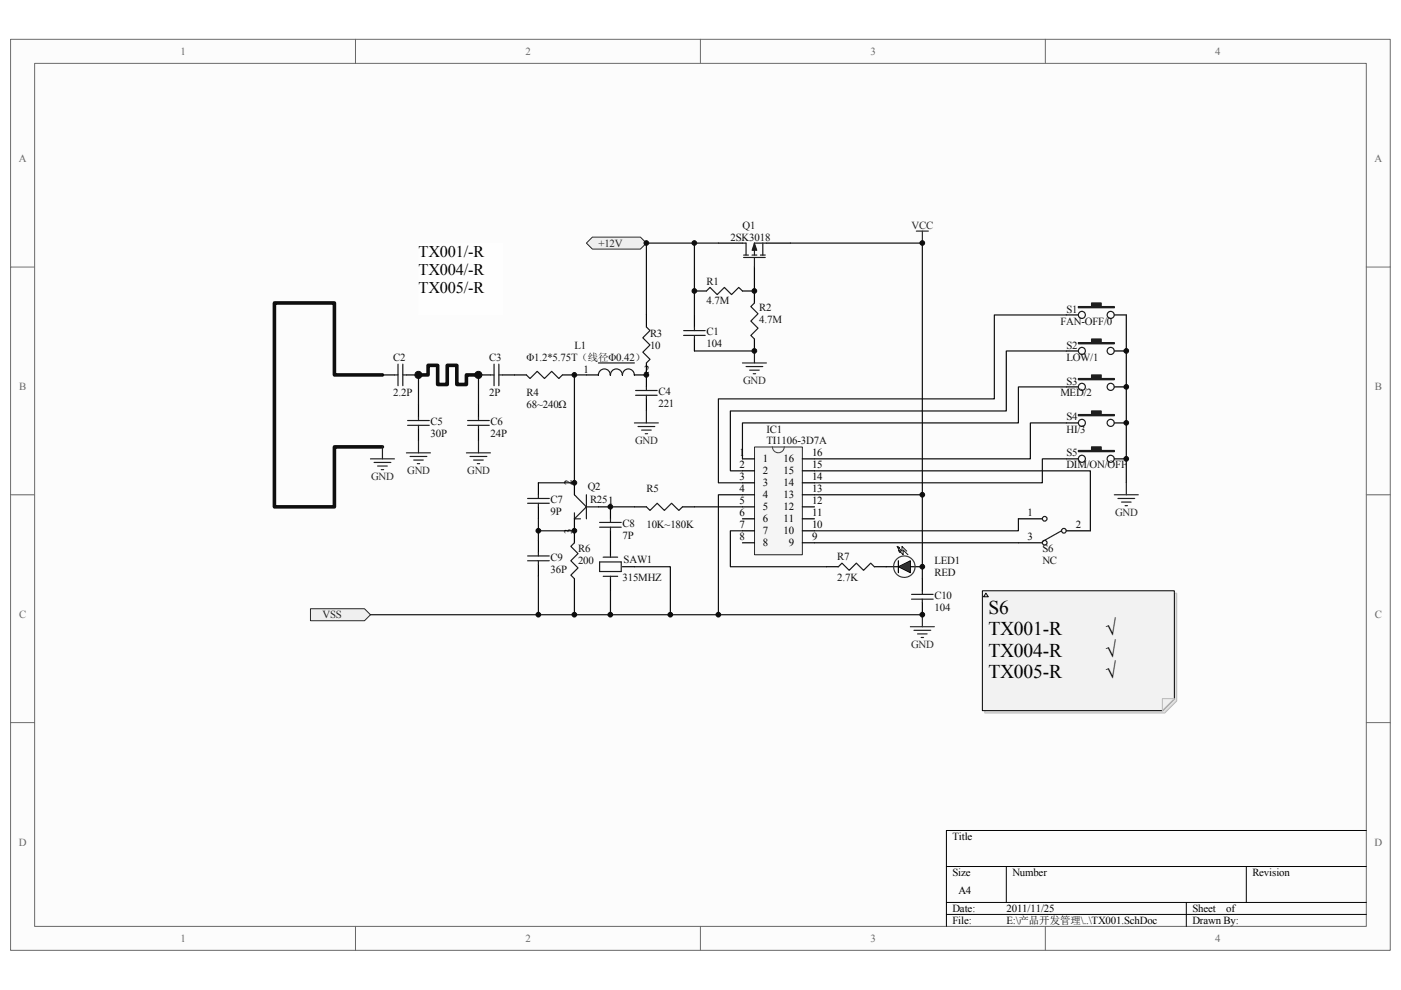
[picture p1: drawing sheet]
<svg xmlns="http://www.w3.org/2000/svg" width="297mm" height="210mm" viewBox="0 0 297 210" stroke-linecap="round" stroke-linejoin="round" font-family="sans-serif">
<path d="M2.3 8.4h292.5v193.2h-292.5z" fill="#fcfcfc"/>
<path d="M2.2 8.3h292.6v193.3h-292.6z" fill="none" stroke="#6a6a6a" stroke-width=".21"/>
<path d="M7.4 13.5h282.3v183h-282.3z" fill="#fcfcfc"/>
<g fill="none" stroke="#6a6a6a" stroke-width=".21">
<path d="M7.3 13.4h282.4v183.1h-282.4zM75.4 8.3v5.1M148.5 8.3v5.1M221.6 8.3v5.1M2.2 56.6h5.1M289.7 56.6h5.1M2.2 104.9h5.1M289.7 104.9h5.1M2.2 153.3h5.1M289.7 153.3h5.1M75.4 196.5v5.1M148.5 196.5v5.1"/>
<path d="M221.6 196.5v5.1"/>
</g>
<path d="M289.7 176.1h-89v20.4M200.7 183.8h89M200.7 191.4h89M200.7 194h89M213.4 183.8v7.6M251.5 191.4v5.1M264.2 183.8v7.6" fill="none" stroke="#000" stroke-width=".21"/>
<path d="M226.1 89.7h2.5M226.1 82.1h2.5M236.3 89.7h2.5M236.3 82.1h2.5" fill="none" stroke="#000" stroke-width=".25"/>
<g fill="#1c1c1c" stroke="#1c1c1c" stroke-width=".25">
<path d="M228.6 87.9h2.8v-.7h2.1v.7h2.8v.3h-7.7z" fill-rule="evenodd"/>
<path d="M228.6 80.3h2.8v-.8h2.1v.8h2.8v.2h-7.7z" fill-rule="evenodd"/>
</g>
<g fill="none" stroke="#1c1c1c" stroke-width=".25">
<circle cx="229.4" cy="82.1" r=".75"/>
<circle cx="229.4" cy="89.7" r=".75"/>
<circle cx="235.5" cy="82.1" r=".75"/>
<circle cx="235.5" cy="89.7" r=".75"/>
</g>
<path d="M124.3 51.6l1.3-1.3h10.2l1.3 1.3-1.3 1.2h-10.2z" fill-rule="evenodd" fill="#f0f0f0" stroke="#262626" stroke-width=".21"/>
<path d="M160 94.8h10.1v22.9h-10.1z" fill="#f5f5f5"/>
<path d="M160 94.8h10.1v22.9h-10.1z" fill="none" stroke="#262626" stroke-width=".21"/>
<path d="M163.8 94.8a1.26 1.26 0 0 0 1.2 1.2 1.26 1.26 0 0 0 1.3-1.2" fill="none" stroke="#393939" stroke-width=".21"/>
<g fill="none" stroke="#000" stroke-width=".25">
<path d="M157.4 97.3h2.6M157.4 99.9h2.6M170.1 97.3h2.6M170.1 99.9h2.6M157.4 102.4h2.6M157.4 104.9h2.6M157.4 107.5h2.6M157.4 110h2.6M157.4 112.6h2.6M157.4 115.1h2.6M170.1 102.4h2.6M170.1 104.9h2.6"/>
<path d="M170.1 107.5h2.6M170.1 110h2.6M170.1 112.6h2.6M170.1 115.1h2.6M187.9 120.2h2.6M193 120.2h2.6"/>
</g>
<path d="M190.5 120.2l2.5-1.3v2.6z" fill="#393939" stroke="#000" stroke-width=".21"/>
<g fill="none" stroke="#000" stroke-width=".25">
<path d="M152.3 51.6h5.1M160 56.6v7.7M162.5 51.6h5.1M147.2 61.7h2.6M147.2 66.8v2.6M147.2 71.9v2.5M157.4 61.7h2.6M160 71.9v2.5M226.1 74.4h2.5M226.1 66.8h2.5M236.3 74.4h2.5M236.3 66.8h2.5"/>
<path d="M226.1 97.3h2.5M236.3 97.3h2.5M190.5 118.9v2.6M215.9 115.1h5.1M215.9 110h5.1M226.1 112.6h5.1M175.2 120.2h2.6M185.4 120.2h2.5M195.6 122.7v2.6M195.6 127.8v2.6"/>
</g>
<path d="M190.2 115.9l.3 .5 .2-.3-.5-.2 1 1v-1l1.1 1M190.5 116.6l.2 .6 .3-.3-.5-.3 1 1.1v-1.1l1 1.1" fill="none" stroke="#1c1c1c" stroke-width=".21"/>
<circle cx="191.7" cy="120.2" r="2.28" fill="none" stroke="#393939" stroke-width=".25"/>
<g fill="#1c1c1c" stroke="#1c1c1c" stroke-width=".25">
<path d="M228.6 72.7h2.8v-.8h2.1v.8h2.8v.2h-7.7z" fill-rule="evenodd"/>
<path d="M228.6 65h2.8v-.7h2.1v.7h2.8v.3h-7.7z" fill-rule="evenodd"/>
<path d="M228.6 95.5h2.8v-.7h2.1v.7h2.8v.3h-7.7z" fill-rule="evenodd"/>
</g>
<g fill="none" stroke="#1c1c1c" stroke-width=".25">
<path d="M157.4 51.6h.8v2.5M157.7 54.6h4.5M157.7 54.1h1M159.4 54.1h1.1M160 54.6v2M161.2 54.1h1M161.7 51.6v2.5M162.5 51.6h-2.5v2.5M144.9 71.1h4.6M144.9 70.1h4.6M147.2 69.4v.7M147.2 71.1v.8"/>
<path d="M149.8 61.7l.7-.7 1.6 1.5 1.5-1.5 1.5 1.5 1.5-1.5 .8 .7M160 64.3l-.8 .7 1.5 1.5-1.5 1.6 1.5 1.5-1.5 1.5 .8 .8M225.1 112.6l-4.1 2.3M177.8 120.2l.7-.8 1.5 1.6 1.6-1.6 1.5 1.6 1.5-1.6 .8 .8M193.3 126.1h4.5M193.3 127.1h4.5M195.6 125.3v.8M195.6 127.1v.7"/>
<circle cx="229.4" cy="66.8" r=".75"/>
<circle cx="229.4" cy="74.4" r=".75"/>
<circle cx="235.5" cy="66.8" r=".75"/>
<circle cx="235.5" cy="74.4" r=".75"/>
<circle cx="229.4" cy="97.3" r=".75"/>
<circle cx="235.5" cy="97.3" r=".75"/>
<circle cx="221.5" cy="110" r=".5"/>
<circle cx="221.5" cy="115.1" r=".5"/>
<circle cx="225.6" cy="112.6" r=".49"/>
</g>
<g fill="none" stroke="#0e0e0e" stroke-width=".25">
<path d="M147.2 51.6v15.2M167.6 51.6h28v53.3M147.2 74.4h12.8M226.1 74.4h-12.7v12.8h-58.5v12.7h2.5M226.1 66.8h-15.3v17.8h-58.5v17.8h5.1M238.8 66.8v35.6M172.7 99.9h58.5v12.7M226.1 82.1h-10.2v7.6h-58.5v7.6M226.1 89.7h-7.6v7.6h-45.8M226.1 97.3h-5.1v5.1h-48.3M147.2 107.5h10.2M157.4 112.6h-2.5v7.6h20.3"/>
<path d="M157.4 104.9h-5.1v25.5h43.3M172.7 104.9h22.9v17.8M172.7 115.1h43.2M215.9 110v2.6h-43.2"/>
</g>
<g fill="none" stroke="#262626" stroke-width=".25">
<path d="M194.3 49h2.5M195.6 49v2.6M157.4 77h5.1M158.2 77.7h3.5M158.9 78.5h2.1M159.7 79.3h.5M160 74.4v2.6M236.3 104.9h5M237 105.7h3.6M237.8 106.5h2M238.5 107.3h.6M238.8 102.4v2.5"/>
<path d="M193 132.9h5.1M193.8 133.7h3.5M194.5 134.5h2.1M195.3 135.2h.5M195.6 130.4v2.5"/>
</g>
<path d="M160 51.6l.5 1.5h-1.1z" fill="#1c1c1c" stroke="#1c1c1c" stroke-width=".21"/>
<path d="M65.8 129.1h11.5l1.2 1.3-1.2 1.3h-11.5z" fill-rule="evenodd" fill="#f0f0f0" stroke="#262626" stroke-width=".21"/>
<g fill="none" stroke="#000" stroke-width=".25">
<path d="M81.1 79.5h2.5M86.2 79.5h2.5M101.4 79.5h2.6M106.5 79.5h5.1M119.2 79.5h2.6M124.3 79.5h2.6M134.5 79.5h2.6M137.1 66.8v2.6M137.1 77v5.1M88.7 85.9v2.5M88.7 91v2.5M101.4 85.9v2.5"/>
<path d="M101.4 91v2.5M137.1 84.6v2.6M114.1 102.4v2.5M114.1 107.5v2.5M114.1 114.6v2.6M114.1 119.7v2.5M121.8 102.4v2.5M121.8 110v5.1M126.9 107.5h2.5v2.5M129.4 112.6v5.1M134.5 107.5h2.6M144.7 107.5h2.5"/>
<path d="M121.8 122.7v2.6M129.4 122.7v2.6M132 120.2h2.5"/>
</g>
<g fill="none" stroke="#1c1c1c" stroke-width=".25">
<path d="M83.6 79.5h.8M84.4 77.2v4.6M85.4 79.5h.8M85.4 77.2v4.6M104 79.5h.8M104.8 77.2v4.6M105.8 79.5h.7M105.8 77.2v4.6M111.6 79.5l.8 .8 1.5-1.5 1.5 1.5 1.6-1.5 1.5 1.5 .7-.8M126.9 77h7.6M126.9 79.5a1.26 1.26 0 0 1 1.2-1.2 1.26 1.26 0 0 1 1.3 1.2M129.4 79.5a1.26 1.26 0 0 1 1.3-1.2 1.26 1.26 0 0 1 1.2 1.2"/>
<path d="M132 79.5a1.26 1.26 0 0 1 1.2-1.2 1.26 1.26 0 0 1 1.3 1.2M137.1 69.4l.7 .7-1.5 1.5 1.5 1.6-1.5 1.5 1.5 1.5-.7 .8M86.4 89.2h4.6M86.4 90.2h4.6M88.7 88.4v.8M88.7 90.2v.8M99.1 89.2h4.6M99.1 90.2h4.6M101.4 88.4v.8M101.4 90.2v.8M134.8 83.8h4.5M134.8 82.8h4.5"/>
<path d="M137.1 82.1v.7M137.1 83.8v.8M111.9 118.9h4.6M111.9 117.9h4.6M111.9 106.7h4.6M111.9 105.7h4.6M114.1 104.9v.8M114.1 106.7v.8M114.1 117.2v.7M114.1 118.9v.8M121.8 115.1l-.8 .8 1.6 1.5-1.6 1.5 1.6 1.6-1.6 1.5 .8 .7M121.8 104.9l2.5 2.6-2.5 2.5v-1.2"/>
<path d="M121.8 110h1.3M124.3 104.9v5.1M124.3 107.5h2.6M127.1 119.2h4.6v2h-4.6zM127.1 111.8h4.6M127.1 110.8h4.6M127.9 118.2h3.1M129.4 117.7v.5M129.4 110v.8M129.4 111.8v.8M137.1 107.5l.7 .8 1.5-1.6 1.6 1.6 1.5-1.6 1.5 1.6 .8-.8M127.9 122.2h3.1"/>
<path d="M129.4 122.2v.5"/>
</g>
<path d="M152.3 51.6h-15.2v15.2M88.7 79.5v6.4M101.4 79.5v6.4M124.3 79.5h-2.5v22.9h-7.7M114.1 110v4.6M114.1 112.6h7.7M129.4 107.5h5.1M114.1 122.2v8.2M121.8 125.3v5.1M129.4 125.3v5.1M134.5 120.2h7.6v10.2h-63.6M142.1 130.4h10.2" fill="none" stroke="#0e0e0e" stroke-width=".25"/>
<path d="M81.1 79.5h-10.2v-15.2h-12.7v43.2h12.7v-12.7h10.2M88.7 79.5h2.1v-2h2v4.1h2v-4.1h2.1v4.1h2v-2.1h2.5" fill="none" stroke="#0e0e0e" stroke-width=".76"/>
<g fill="none" stroke="#262626" stroke-width=".25">
<path d="M78.5 97.3h5.1M79.3 98.1h3.6M80.1 98.8h2M80.8 99.6h.5M81.1 94.8v2.5M86.2 96.1h5.1M86.9 96.8h3.6M87.7 97.6h2M88.5 98.3h.5M88.7 93.5v2.6M98.9 96.1h5.1M99.6 96.8h3.6"/>
<path d="M100.4 97.6h2.1M101.2 98.3h.5M101.4 93.5v2.6M134.5 89.7h5.1M135.3 90.5h3.5M136 91.2h2.1M136.8 92h.5M137.1 87.2v2.5"/>
</g>
<path d="M88.8 51.6h17.7v15.2h-17.7z" fill="#fefefe"/>
<path d="M88.7 51.6h17.8v15.2h-17.8z" fill="none" stroke="#fefefe" stroke-width=".21"/>
<path d="M208.8 125.8h40.7v22.9l-2.6 2.5h-38.1z" fill-rule="evenodd" fill="#ddd" stroke="#bdbdbd" stroke-width=".21"/>
<path d="M208.3 125.3h40.7v22.9l-2.6 2.5h-38.1z" fill-rule="evenodd" fill="#f2f2f2" stroke="#000" stroke-width=".21"/>
<path d="M246.4 148.2h2.6l-2.6 2.5z" fill="#efefef" stroke="#bdbdbd" stroke-width=".21"/>
<path d="M209 125.8l.5 .8h-1z" fill="#d1d1d1" stroke="#0f0f0f" stroke-width=".21"/>
<g fill="#0e0e0e" stroke="#0e0e0e" stroke-width=".21">
<circle cx="88.7" cy="79.5" r=".75"/>
<circle cx="101.4" cy="79.5" r=".75"/>
<circle cx="114.1" cy="130.4" r=".49"/>
<circle cx="114.1" cy="112.6" r=".49"/>
<circle cx="121.8" cy="130.4" r=".5"/>
<circle cx="121.8" cy="112.6" r=".5"/>
<circle cx="121.8" cy="102.4" r=".5"/>
<circle cx="121.8" cy="79.5" r=".5"/>
<circle cx="129.4" cy="130.4" r=".49"/>
<circle cx="129.4" cy="107.5" r=".49"/>
<circle cx="137" cy="79.5" r=".5"/>
<circle cx="137" cy="51.5" r=".5"/>
<circle cx="142.1" cy="130.4" r=".49"/>
<circle cx="147.2" cy="61.7" r=".5"/>
<circle cx="147.2" cy="51.5" r=".5"/>
<circle cx="152.3" cy="130.4" r=".49"/>
<circle cx="159.9" cy="74.4" r=".5"/>
<circle cx="159.9" cy="61.7" r=".5"/>
<circle cx="195.5" cy="130.4" r=".49"/>
<circle cx="195.5" cy="120.2" r=".49"/>
<circle cx="195.5" cy="104.9" r=".49"/>
<circle cx="195.6" cy="51.5" r=".49"/>
<circle cx="238.8" cy="97.3" r=".49"/>
<circle cx="238.8" cy="89.7" r=".49"/>
<circle cx="238.8" cy="82.1" r=".49"/>
<circle cx="238.8" cy="74.4" r=".49"/>
</g>
<g font-size="4.1">
<text x="209.6" y="130.2">S6</text>
<text x="209.6" y="134.8">TX001-R</text>
<text x="234.3" y="134.8">√</text>
<text x="209.6" y="139.3">TX004-R</text>
<text x="209.6" y="143.9">TX005-R</text>
<text x="234.3" y="139.3">√</text>
<text x="234.3" y="143.9">√</text>
</g>
<g font-size="3.4">
<text x="88.7" y="54.6">TX001/-R</text>
<text x="88.7" y="58.4">TX004/-R</text>
<text x="88.7" y="62.1">TX005/-R</text>
</g>
<g font-size="2.3" fill="#696969">
<text x="38.3" y="11.6">1</text>
<text x="111.4" y="11.6">2</text>
<text x="184.5" y="11.6">3</text>
<text x="257.7" y="11.6">4</text>
<text x="4" y="34.5">A</text>
<text x="291.4" y="34.5">A</text>
<text x="4" y="82.8">B</text>
<text x="291.5" y="82.8">B</text>
<text x="4" y="131.1">C</text>
<text x="291.5" y="131.1">C</text>
<text x="4" y="179.4">D</text>
<text x="291.4" y="179.4">D</text>
<text x="38.3" y="199.8">1</text>
<text x="111.4" y="199.8">2</text>
<text x="184.5" y="199.8">3</text>
<text x="257.7" y="199.8">4</text>
</g>
<g font-size="2.3" fill="#262626">
<text x="126.9" y="52.3">+12V</text>
<text x="193.3" y="48.5">VCC</text>
<text x="157.5" y="81.5">GND</text>
<text x="134.6" y="94.2">GND</text>
<text x="78.7" y="101.9">GND</text>
<text x="86.3" y="100.6">GND</text>
<text x="99" y="100.6">GND</text>
<text x="236.4" y="109.5">GND</text>
<text x="68.4" y="131.1">VSS</text>
<text x="193.2" y="137.5">GND</text>
</g>
<g font-size="2.3" fill="#0e0e0e">
<text x="154.9" y="51">2SK3018</text>
<text x="157.4" y="48.5">Q1</text>
<text x="149.8" y="60.5">R1</text>
<text x="149.8" y="64.5">4.7M</text>
<text x="137.8" y="71.4">R3</text>
<text x="149.8" y="71.1">C1</text>
<text x="161" y="66">R2</text>
<text x="161" y="68.6">4.7M</text>
<text x="224.8" y="68.8">FAN-OFF/0</text>
<text x="226.1" y="66.3">S1</text>
<text x="83.4" y="76.5">C2</text>
<text x="103.7" y="76.5">C3</text>
<text x="111.6" y="76.5">Φ1.2*5.75T（线径Φ0.42）</text>
<text x="121.8" y="73.9">L1</text>
<text x="137.8" y="73.9">10</text>
<text x="149.8" y="73.7">104</text>
<text x="226.1" y="73.9">S2</text>
<text x="226.1" y="76.5">LOW/1</text>
<text x="139.6" y="83.8">C4</text>
<text x="226.1" y="81.6">S3</text>
<text x="83.4" y="84.1">2.2P</text>
<text x="103.7" y="84.1">2P</text>
<text x="111.6" y="84.1">R4</text>
<text x="111.6" y="86.6">68~240Ω</text>
<text x="139.6" y="86.4">221</text>
<text x="224.8" y="84.1">MED/2</text>
<text x="226.1" y="89.2">S4</text>
<text x="91.3" y="90.2">C5</text>
<text x="91.3" y="92.8">30P</text>
<text x="104" y="90.2">C6</text>
<text x="104" y="92.8">24P</text>
<text x="162.5" y="91.7">IC1</text>
<text x="162.5" y="94.3">TI1106-3D7A</text>
<text x="226.1" y="91.7">HI/3</text>
<text x="226.1" y="96.8">S5</text>
<text x="226.1" y="99.4">DIM/ON/OFF</text>
<text x="116.7" y="106.7">C7</text>
<text x="124.6" y="103.9">Q2</text>
<text x="125.1" y="106.7">R251</text>
<text x="137.1" y="104.4">R5</text>
<text x="116.7" y="109.3">9P</text>
<text x="132" y="111.8">C8</text>
<text x="137.1" y="112.1">10K~180K</text>
<text x="116.7" y="118.9">C9</text>
<text x="122.6" y="117.2">R6</text>
<text x="122.6" y="119.7">200</text>
<text x="132" y="114.4">7P</text>
<text x="132.2" y="119.4">SAW1</text>
<text x="177.5" y="118.7">R7</text>
<text x="198.1" y="119.7">LED1</text>
<text x="221" y="117.2">S6</text>
<text x="221" y="119.7">NC</text>
<text x="116.7" y="121.5">36P</text>
<text x="132" y="123.3">315MHZ</text>
<text x="177.5" y="123.3">2.7K</text>
<text x="198.1" y="122.2">RED</text>
<text x="198.1" y="127.1">C10</text>
<text x="198.1" y="129.6">104</text>
</g>
<g font-size="2.3">
<text x="123.7" y="79">1</text>
<text x="136.6" y="79">2</text>
<text x="156.8" y="96.8">1</text>
<text x="156.8" y="99.4">2</text>
<text x="156.8" y="101.9">3</text>
<text x="161.7" y="98.1">1</text>
<text x="161.7" y="100.6">2</text>
<text x="166.1" y="100.6">15</text>
<text x="166.1" y="98.1">16</text>
<text x="172.2" y="101.9">14</text>
<text x="172.2" y="99.4">15</text>
<text x="172.2" y="96.8">16</text>
<text x="121.2" y="102.9" transform="rotate(-90 121.2 102.9)">2</text>
<text x="156.8" y="104.4">4</text>
<text x="156.8" y="107">5</text>
<text x="161.7" y="103.2">3</text>
<text x="161.7" y="105.7">4</text>
<text x="166.1" y="105.7">13</text>
<text x="166.1" y="103.2">14</text>
<text x="172.2" y="107">12</text>
<text x="172.2" y="104.4">13</text>
<text x="121.2" y="113.2" transform="rotate(-90 121.2 113.2)">3</text>
<text x="156.8" y="109.5">6</text>
<text x="156.8" y="112.1">7</text>
<text x="161.7" y="108.2">5</text>
<text x="161.7" y="110.8">6</text>
<text x="161.7" y="113.3">7</text>
<text x="166.1" y="113.3">10</text>
<text x="166.1" y="110.8">11</text>
<text x="166.1" y="108.2">12</text>
<text x="172.2" y="112.1">10</text>
<text x="172.2" y="109.5">11</text>
<text x="217.8" y="109.5">1</text>
<text x="228.1" y="112.1">2</text>
<text x="156.8" y="114.6">8</text>
<text x="161.7" y="115.9">8</text>
<text x="167.2" y="115.9">9</text>
<text x="172.2" y="114.6">9</text>
<text x="217.8" y="114.6">3</text>
<text x="201.9" y="178.1">Title</text>
<text x="201.9" y="185.8">Size</text>
<text x="214.6" y="185.8">Number</text>
<text x="265.5" y="185.8">Revision</text>
<text x="203.2" y="189.6">A4</text>
<text x="201.9" y="193.4">Date:</text>
<text x="201.9" y="195.9">File:</text>
<text x="213.4" y="193.4">2011/11/25</text>
<text x="213.4" y="195.9">E:\产品开发管理\..\TX001.SchDoc</text>
<text x="252.8" y="195.9">Drawn By:</text>
<text x="252.8" y="193.4">Sheet</text>
<text x="259.9" y="193.4">of</text>
</g>
</svg>
